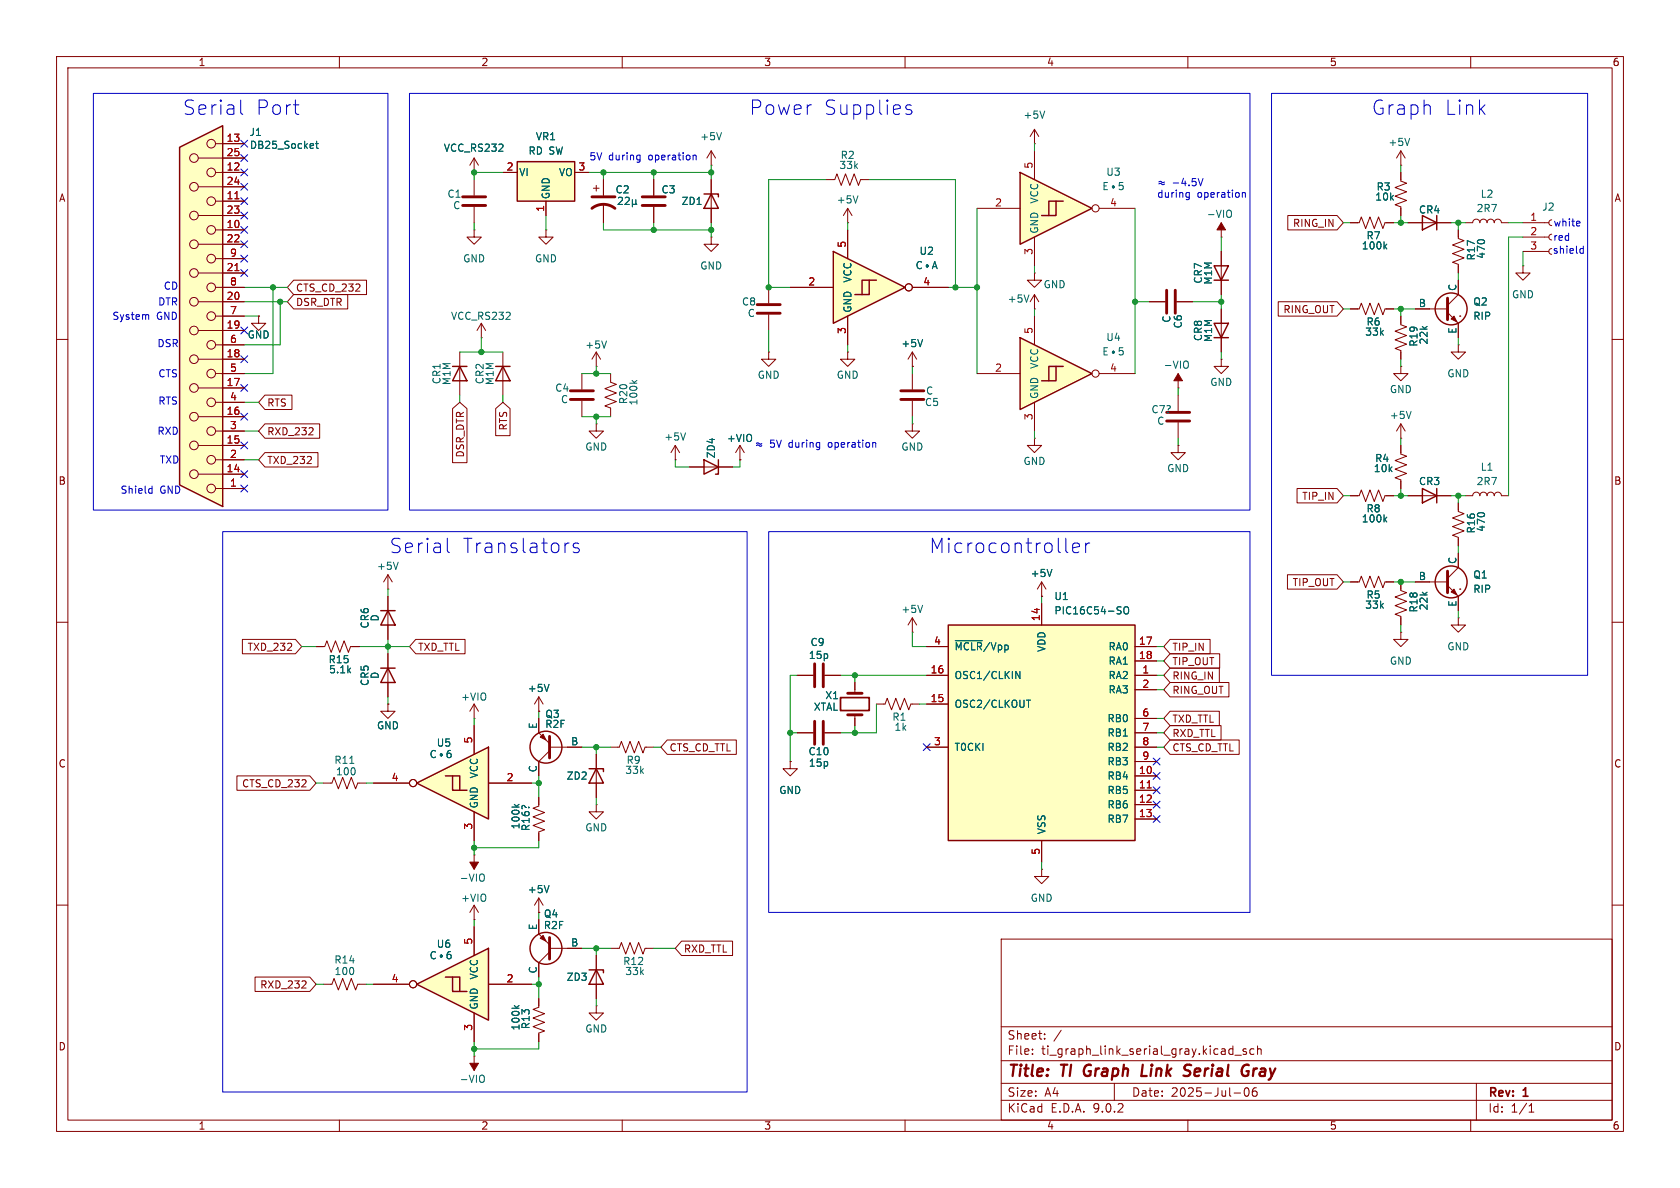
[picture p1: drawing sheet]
<svg xmlns="http://www.w3.org/2000/svg" width="297mm" height="210mm" viewBox="0 0 297 210" stroke-linecap="round" stroke-linejoin="round" font-family="sans-serif">
<g fill="none" stroke="#840000" stroke-width=".18">
<path d="M10 10h277v190h-277zM12 12h273v186h-273zM60 10v2M110 10v2M160 10v2M210 10v2M260 10v2M248.9 39.4h7.6M259.1 39.4h1.2a.64 .64 0 0 1 .7-.7 .64 .64 0 0 1 .6 .7 .64 .64 0 0 1 .7-.7 .64 .64 0 0 1 .6 .7 .64 .64 0 0 1 .6-.7 .64 .64 0 0 1 .7 .7 .64 .64 0 0 1 .6-.7 .64 .64 0 0 1 .6 .7h1.3M269.2 47v1.3h1.3l-1.3 1.2-1.2-1.2h1.2M269.2 47h.1M10 60h2"/>
<path d="M81.3 62.2v7.7M247.6 64.8v1.2h1.3l-1.3 1.3-1.2-1.3h1.2M247.6 64.8h.1M247.6 77.5h.1M247.6 74.9l-.7 1.3M247.6 74.9l.8 1.3M247.6 74.9v2.6M285 60h2M10 110h2M55.9 114.3h1.5l.4-1 .7 2 .8-2 .8 2 .7-2 .8 2 .4-1h1.5M68.6 104.1h.1M68.6 101.6l-.8 1.3"/>
<path d="M68.6 101.6l.7 1.3M68.6 101.6v2.5M285 110h2M57.1 138.4h1.6l.4-1 .7 2 .8-2 .7 2 .8-2 .8 2 .3-1h1.6M83.8 127h.1M83.8 124.5l.8 1.2M83.8 124.5l-.7 1.2M83.8 124.5v2.5M95.2 127v2.5l2 1.9M95.2 125.7h.1M95.2 123.2v2.5M95.2 123.2l-.7 1.3"/>
<path d="M95.2 123.2l.8 1.3M97.2 132.1h5.7M97.2 132.7l-2 1.9v2.6M107.9 132.1h1.6l.4-1 .7 2 .8-2 .7 2 .8-2 .8 2 .3-1h1.6M10 160h2M177 166h108v32h-108zM285 160h2M60 198v2M110 198v2M160 198v2M177 194.5h108M177 191.5h108"/>
<path d="M177 187.5h108M177 181.5h108M182.5 186.3v.1M182.5 185.5v.1M184.7 183.6v.1M184.7 182.8v.1M187.6 182.1l-1.3 2M197 191.5v3M210 198v2M217.5 185.4l.5 .1M218 184.9v1.5M218 186.3l-.5 .1"/>
<path d="M218.2 193.2h1.1M218.3 186.5h1.2M220.1 192.4l.2-.1a.81 .81 0 0 1 .6 .6 .81 .81 0 0 1-.3 .8l-.1 .1a.81 .81 0 0 1-.4-1.4zM220.3 185.5l-.3-.1-.3 .2 .1 .2 .5 .2v.3h-.6M221.7 185.5l-.5-.1-.2 .3v.4l.1 .2h.6M222.1 192.3a.59 .59 0 0 0-.7 .6v.6l.1 .2 .5 .1 .2-.1v-.5l-.1-.3h-.4l-.3 .3M222.3 185.5l.2-.1 .4 .1 .1 .9M222.3 184.9v1.5M260 198v2M261 191.5v6.5M270.3 196.6h.9M270.3 195.5l.4-.4v1.5"/>
</g>
<path d="M191.9 188.5a1.27 1.27 0 0 0 0 1.6M202 188.2l-.2 2h.9M210.3 188.2l.3 .1M220.3 188.2l.5 .1M220.4 189.4h.3l-.1 .7M221.7 188.9l-.2 1.3M222.2 188.9l-.4 .1-.2 .3" fill="none" stroke="#840000" stroke-width=".4"/>
<g fill="none" stroke="#840000" stroke-width=".25">
<path d="M251.5 38.1l2.5 1.3-2.5 1.2zM254 38.1v2.5M80 64.8h2.5M81.3 64.8l1.2 2.5h-2.5z"/>
<circle cx="96.5" cy="132.1" r="2.82"/>
</g>
<path d="M249.5 72.7l-.5 1.3M70.4 99.4l-.4 1.3M61.8 134.9h.8M97.1 121l-.5 1.2" fill="none" stroke="#006464" stroke-width=".18"/>
<path d="M97.2 130.2v3.8" fill="none" stroke="#840000" stroke-width=".51"/>
<path d="M95.5 130.3l.5-.5 .5 1z" fill="#840000" stroke="#840000" stroke-width=".18"/>
<path d="M73.7 138.4l12.7-6.3v12.7z" fill="#ffffc2"/>
<path d="M124.5 34.3h2.5v.5M125.7 34.3l1.3 2.5h-2.5zM124.5 81.3l2.5 1.3-2.5 1.2zM127 81.3v2.5h-.5M67.3 108h2.5M68.6 108l1.2 2.5h-2.5zM73.7 138.4l12.7-6.3v12.7zM78.7 137.2h2.6v2.5M80 137.2v2.5h2.5" fill="none" stroke="#840000" stroke-width=".25"/>
<g fill="none" stroke="#840000" stroke-width=".18">
<path d="M115.6 31.8v2.7M115.6 36.6v2.8M125.7 29.2h.1M125.7 26.7l-.7 1.2M125.7 26.7l.8 1.2M125.7 26.7v2.5M125.7 31.8v7.6M182.9 25.4h.1M182.9 22.9l-.8 1.2M182.9 22.9l.7 1.2M182.9 22.9v2.5M238.8 39.4h1.5l.4-1 .7 2 .8-2 .8 2 .7-2 .8 2 .4-1h1.5"/>
<path d="M247.6 30.5v1.5l1.1 .4-2.1 .7 2.1 .8-2.1 .8 2.1 .7-2.1 .8 1 .4v1.5M125.7 41.9v1.3h1.3l-1.3 1.3-1.2-1.3h1.2M125.7 41.9h.1M105.4 64.8h.1M105.4 74.9v1.3h1.3l-1.3 1.3-1.3-1.3h1.3M105.4 74.9h.1M105.4 62.2l-.8 1.3M105.4 62.2l.8 1.3M105.4 62.2v2.6M107.9 66v1.6l1.1 .3-2.1 .8 2.1 .8-2.1 .7 2.1 .8-2.1 .8 1 .3v1.6M119.4 78.7l-.8 1.3M119.4 78.7l.7 1.3"/>
<path d="M119.4 78.7v2.6M119.4 81.3h.1M121.9 82.6h7.6M68.6 105.4v7.6M66 138.4h6.4M83.8 128.3v5.1M86.4 138.4h7.6M83.8 143.5v5.1M107.9 167.6h1.6l.4-1 .7 2.1 .8-2.1 .7 2.1 .8-2.1 .8 2.1 .3-1.1h1.6M83.8 186.7h.1M83.8 186.7v2.5"/>
<circle cx="73" cy="138.4" r=".63"/>
</g>
<g fill="none" stroke="#006464" stroke-width=".18">
<path d="M184.7 19.6l-.4 1.3M127.5 23.4l-.4 1.3M244.8 43.5l.4 .5M245.2 43.2l-.5 .5M107.2 60.3l-.4 1.2M111.7 67.3l.5 .4M112.6 67.3l-.5 .3M121.2 76.5l-.4 1.3M76.7 132.7a.61 .61 0 0 0-.5 .7 .61 .61 0 0 0 .7 .5l.1-.1M77.9 133.3v.3M77.9 133.5l.1 .1M77.9 133.6h.1"/>
<path d="M78 133.3v.3M78 133.3l-.1 .1M78 133.3l.1 .1M78 133.3h-.1M78 133.3h.1M78.1 133.3v.3M78.1 133.5l-.1 .1M78.1 133.6h-.1M79.2 132.8a.99 .99 0 0 0 0 1.1h.4l.2-.5-.3-.3h-.2l-.3 .3M85.3 190.1h.1a.81 .81 0 0 1-.1 1.2"/>
</g>
<path d="M83.1 188h1.5l-.8 1.2z" fill="#840000" stroke="#840000" stroke-width=".18"/>
<path d="M113.5 34.8h4.1M113.5 36.3h4.1" fill="none" stroke="#840000" stroke-width=".51"/>
<path d="M180.3 30.5l12.7 6.3-12.7 6.4z" fill="#ffffc2"/>
<path d="M180.3 30.5l12.7 6.3-12.7 6.4zM186.7 35.6v2.5h-2.6M188 35.6h-2.6v2.5" fill="none" stroke="#840000" stroke-width=".25"/>
<g fill="none" stroke="#840000" stroke-width=".18">
<path d="M104.9 33.3h1M105.4 32.8v1M106.7 31.8v2.7M106.7 36.1v3.3M172.7 36.8h7.6M182.9 26.7v5.1M194.3 36.8h6.4M182.9 41.9v5.1"/>
<circle cx="193.7" cy="36.8" r=".63"/>
</g>
<g fill="none" stroke="#006464" stroke-width=".18">
<path d="M110 35v.4l-.7 .7h.7M111.2 35v.4l-.7 .7h.8M111.8 36l.2 .1h.2l.2-.1M111.8 35.3v1.3M112.4 36l.2 .1M112.4 35.3v.7M195.2 32.9h.4M195.8 32.3h-.6v1.2h.6M196.7 32.9v.3M196.7 33.1l.1 .1M196.7 33.2h.1M196.8 32.9v.3"/>
<path d="M196.8 32.9l-.1 .1M196.8 32.9l.1 .1M196.8 32.9h-.1M196.8 32.9h.1M196.9 32.9v.3M196.9 33.1l-.1 .1M196.9 33.2h-.1M198.5 32.3h-.6l-.1 .6 .2-.2 .5 .1 .1 .2-.1 .4-.2 .1-.5-.1"/>
</g>
<path d="M104.6 36.8a3.3 3.3 0 0 1 4.1 0M104.6 34.8h4.1" fill="none" stroke="#840000" stroke-width=".51"/>
<path d="M147.3 44.5l12.7 6.3-12.7 6.4z" fill="#ffffc2"/>
<g fill="none" stroke="#840000" stroke-width=".25">
<path d="M147.3 44.5l12.7 6.3-12.7 6.4zM153.7 49.5v2.6h-2.6M154.9 49.5h-2.5v2.6M104.1 171.5h2.6v.5M105.4 171.5l1.3 2.5h-2.6z"/>
<circle cx="96.5" cy="167.6" r="2.82"/>
</g>
<g fill="none" stroke="#840000" stroke-width=".18">
<path d="M146 31.8h1.6l.4-1.1 .7 2.1 .8-2.1 .7 2.1 .8-2.1 .8 2.1 .3-1h1.6M149.9 39.4h.1M149.9 36.8v2.6M149.9 36.8l-.8 1.3M149.9 36.8l.7 1.3M139.7 50.8h7.6M149.9 40.6v5.1M149.9 55.9v5.1M161.3 50.8h6.3M130.8 78.7l.8 1.3M130.8 78.7l-.8 1.3M130.8 78.7v2.6"/>
<path d="M135.9 62.2v1.3h1.3l-1.3 1.3-1.3-1.3h1.3M135.9 62.2h.1M149.9 62.2v1.3h1.2l-1.2 1.3-1.3-1.3h1.3M149.9 62.2h.1M130.8 81.3h.1M83.8 151.1h.1M83.8 151.1v2.6M57.1 174h1.6l.4-1 .7 2 .8-2 .7 2 .8-2 .8 2 .3-1h1.6M83.8 162.6h.1M83.8 160l.8 1.3M83.8 160l-.7 1.3M83.8 160v2.6"/>
<path d="M95.2 162.6v2.5l2 1.9M97.2 167.6h5.7M97.2 168.3l-2 1.9v2.5M105.4 177.8v1.3h1.3l-1.3 1.2-1.3-1.2h1.3M105.4 177.8h.1M105.4 168.9v7.6"/>
<circle cx="160.7" cy="50.8" r=".63"/>
</g>
<g fill="none" stroke="#006464" stroke-width=".18">
<path d="M151.7 34.6l-.4 1.3M162.9 46.4a.6 .6 0 0 0-.8 .4 .6 .6 0 0 0 .6 .7l.2-.1M163.8 46.9v.2M163.8 47.1l.1 .1M163.9 46.9v.2M163.9 46.8v.4M163.9 46.8l-.1 .2M163.9 46.8l.1 .2M163.9 46.8l-.1 .1M163.9 46.8l.1 .1M164 46.9v.2M164 47.1l-.1 .1"/>
<path d="M164.8 47.5l.5-1.3 .4 1.3M164.9 47.1h.7M85.3 154.5l.1 .1a.81 .81 0 0 1-.1 1.2"/>
</g>
<path d="M97.2 165.7v3.8" fill="none" stroke="#840000" stroke-width=".51"/>
<g fill="#840000" stroke="#840000" stroke-width=".18">
<path d="M95.5 165.9l.5-.5 .5 1z"/>
<path d="M83.1 152.4h1.5l-.8 1.3z"/>
</g>
<path d="M73.7 174l12.7-6.4v12.7z" fill="#ffffc2"/>
<path d="M104.1 135.9h2.6v.5M105.4 135.9l1.3 2.5h-2.6zM73.7 174l12.7-6.4v12.7zM78.7 172.7h2.6v2.6M80 172.7v2.6h2.5" fill="none" stroke="#840000" stroke-width=".25"/>
<g fill="none" stroke="#840000" stroke-width=".18">
<path d="M135.9 50.8v2.8M135.9 55.6v2.8M161.3 74.9v1.3h1.3l-1.3 1.3-1.3-1.3h1.3M161.3 74.9h.1M161.3 64.8h.1M161.3 62.2v2.6M161.3 66v2.8M161.3 70.9v2.8M161.3 62.2l-.8 1.3M161.3 62.2l.8 1.3M105.4 133.4v7.6M95.2 141v1.5l-1 .4 2.1 .7-2.1 .8 2.1 .8-2.1 .7 2.1 .8-1.1 .4v1.5"/>
<path d="M95.2 158.8v2.5M95.2 158.8l-.7 1.2M95.2 158.8l.8 1.2M105.4 142.2v1.3h1.3l-1.3 1.3-1.3-1.3h1.3M105.4 142.2h.1M66 174h6.4M83.8 163.8v5.1M83.8 179.1v5.1M86.4 174h7.6M95.2 176.5v1.6l-1 .3 2.1 .8-2.1 .8 2.1 .7-2.1 .8 2.1 .7-1.1 .4v1.6M95.2 161.3h.1"/>
<circle cx="73" cy="174" r=".63"/>
</g>
<g fill="none" stroke="#006464" stroke-width=".18">
<path d="M163.1 60l-.4 1.3M90.9 142.2l.5 .5M91.8 142.2l-.5 .3M97.1 156.5l-.5 1.3M76.7 168.2a.61 .61 0 0 0-.5 .7 .61 .61 0 0 0 .7 .5h.1M77.9 168.9v.2M77.9 169.1l.1 .1M78 168.8v.4M78 168.8l-.1 .1M78 168.8l.1 .1M78.1 168.9v.2M78.1 169.1l-.1 .1"/>
<path d="M79.2 168.3a.99 .99 0 0 0 0 1.1h.4l.2-.5-.3-.2h-.2l-.3 .2M90.9 177.7l.5 .5M91.8 177.7l-.5 .4"/>
</g>
<path d="M133.9 53.8h4M133.9 55.4h4M159.3 70.6h4M159.3 69.1h4" fill="none" stroke="#840000" stroke-width=".51"/>
<path d="M31.7 26l7.7-3.8v67.3l-7.7-3.8z" fill="#ffffc2"/>
<path d="M31.7 26l7.7-3.8v67.3l-7.7-3.8zM214.6 47h2.6l-1.3 2.5zM214.6 49.5h2.6" fill="none" stroke="#840000" stroke-width=".25"/>
<g fill="none" stroke="#840000" stroke-width=".18">
<path d="M35.1 38.1h8.1M35.1 33h8.1M35.1 27.9h8.1M38.1 35.6h5.1M38.1 30.5h5.1M38.1 25.4h5.1M83.8 30.5h.1M83.8 27.9l-.7 1.3M83.8 27.9l.8 1.3M83.8 27.9v2.6M83.8 31.8v2.7M83.8 36.6v2.8"/>
<path d="M215.9 39.4v2.5M35.1 58.4h8.1M35.1 53.3h8.1M35.1 48.3h8.1M35.1 43.2h8.1M38.1 55.9h5.1M38.1 50.8h5.1M38.1 45.7h5.1M38.1 40.6h5.1M45.7 55.9v1.3h1.3l-1.3 1.2-1.3-1.2h1.3M45.7 55.9h.1M83.8 40.6v1.3h1.3l-1.3 1.3-1.3-1.3h1.3"/>
<path d="M83.8 40.6h.1M96.5 40.6v1.3h1.3l-1.3 1.3-1.3-1.3h1.3M96.5 40.6h.1M215.9 41.9h.1M215.9 44.5v7.6M257.8 40.6v1.6l1 .3-2 .8 2 .8-2 .7 2 .8-2 .8 1 .3v1.6M35.1 78.7h8.1M35.1 73.7h8.1M35.1 68.6h8.1M35.1 63.5h8.1M38.1 76.2h5.1M38.1 71.1h5.1"/>
<path d="M38.1 66h5.1M38.1 61h5.1M102.9 66v2.8M102.9 70.9v2.8M182.9 77.5v1.2h1.2l-1.2 1.3-1.3-1.3h1.3M182.9 77.5h.1M208.3 78.7v1.3h1.2l-1.2 1.3-1.3-1.3h1.3M208.3 78.7h.1M35.1 83.8h8.1M38.1 86.4h5.1M38.1 81.3h5.1"/>
<circle cx="34.3" cy="38.1" r=".76"/>
<circle cx="34.3" cy="27.9" r=".76"/>
<circle cx="34.3" cy="33" r=".76"/>
<circle cx="37.3" cy="35.6" r=".76"/>
<circle cx="37.3" cy="30.5" r=".76"/>
<circle cx="37.3" cy="25.4" r=".76"/>
<circle cx="34.3" cy="48.3" r=".76"/>
<circle cx="34.3" cy="53.3" r=".76"/>
<circle cx="34.3" cy="43.2" r=".76"/>
<circle cx="34.3" cy="58.4" r=".76"/>
<circle cx="37.3" cy="50.8" r=".76"/>
<circle cx="37.3" cy="55.9" r=".76"/>
<circle cx="37.3" cy="40.6" r=".76"/>
<circle cx="37.3" cy="45.7" r=".76"/>
<circle cx="34.3" cy="73.7" r=".76"/>
<circle cx="34.3" cy="68.6" r=".76"/>
<circle cx="34.3" cy="63.5" r=".76"/>
<circle cx="34.3" cy="78.7" r=".76"/>
<circle cx="37.3" cy="71.1" r=".76"/>
<circle cx="37.3" cy="61" r=".76"/>
<circle cx="37.3" cy="66" r=".76"/>
<circle cx="37.3" cy="76.2" r=".76"/>
<circle cx="34.3" cy="83.8" r=".76"/>
<circle cx="37.3" cy="81.3" r=".76"/>
<circle cx="37.3" cy="86.4" r=".76"/>
</g>
<path d="M41.5 35.1h.7M41.5 47.8h.7" fill="none" stroke="#a90000" stroke-width=".18"/>
<path d="M55.8 25.4h.5M56 25v1.1l.3 .1M217.4 37.2h.1a.81 .81 0 0 1-.1 1.2" fill="none" stroke="#006464" stroke-width=".18"/>
<path d="M215.9 39.4l.8 1.2h-1.6z" fill="#840000" stroke="#840000" stroke-width=".18"/>
<path d="M81.8 34.8h4.1M81.8 36.3h4.1M100.8 69.1h4.1M100.8 70.6h4.1" fill="none" stroke="#840000" stroke-width=".51"/>
<path d="M91.4 28.6h10.2v7h-10.2z" fill="#ffffc2"/>
<path d="M91.4 28.6h10.2v7h-10.2zM87.6 64.8h2.6M88.9 64.8l1.3 2.5h-2.6zM67.3 118.1h2.5M68.6 118.1l1.2 2.6h-2.5z" fill="none" stroke="#840000" stroke-width=".25"/>
<g fill="none" stroke="#840000" stroke-width=".18">
<path d="M88.9 30.5h2.5M96.5 35.6v2.5M101.6 30.5h2.5M85.1 59.7h.1M85.1 57.2l-.8 1.2M85.1 57.2l.8 1.2M85.1 57.2v2.5M182.9 54.6h.1M182.9 48.3v1.2h1.2l-1.2 1.3-1.3-1.3h1.3M182.9 48.3h.1M182.9 52.1l-.8 1.2M182.9 52.1l.7 1.2"/>
<path d="M182.9 52.1v2.5M203.2 53.3h2.8M208 53.3h2.8M88.9 62.2v7.7M68.6 115.6v7.6M68.6 124.5v1.2h1.2l-1.2 1.3-1.3-1.3h1.3M68.6 124.5h.1M151.1 120.7v1.9M151.1 126.4v1.9M154.9 124.5h1.6l.3-1.1 .8 2.1 .8-2.1 .7 2.1 .8-2.1 .8 2.1 .3-1h1.6"/>
</g>
<path d="M206.2 51.3v4.1M207.8 51.3v4.1M149.9 126.4h2.5M149.9 122.6h2.5" fill="none" stroke="#840000" stroke-width=".51"/>
<path d="M148.6 123.3h5.1v2.3h-5.1z" fill="none" stroke="#840000" stroke-width=".3"/>
<path d="M181.9 52.1l-.4 1.3" fill="none" stroke="#006464" stroke-width=".18"/>
<path d="M180.3 59.7l12.7 6.3-12.7 6.4z" fill="#ffffc2"/>
<path d="M180.3 59.7l12.7 6.3-12.7 6.4zM214.6 57.2h2.6l-1.3 2.5zM214.6 59.7h2.6M186.7 64.8v2.5h-2.6M188 64.8h-2.6v2.5" fill="none" stroke="#840000" stroke-width=".25"/>
<g fill="none" stroke="#840000" stroke-width=".18">
<path d="M182.9 55.9v5.1M215.9 54.6v7.6M172.7 66h7.6M182.9 71.1v5.1M194.3 66h6.4M208.3 68.6h.1M208.3 66v2.6M208.3 69.9v2.7M208.3 74.7v2.8M215.9 63.5v1.3h-1.3l1.3 1.2 1.3-1.2h-1.3M215.9 63.5h.1M141 119.4h2.8"/>
<path d="M145.8 119.4h2.8M161.3 111.8h.1M161.3 109.2l-.8 1.3M161.3 109.2l.8 1.3M161.3 109.2v2.6M184.1 105.4h.1M184.1 102.9l-.7 1.2M184.1 102.9l.8 1.2M184.1 102.9v2.5M139.7 134.6v1.3h1.3l-1.3 1.3-1.3-1.3h1.3M139.7 134.6h.1M141 129.5h2.8"/>
<path d="M145.8 129.5h2.8M184.1 153.7v1.2h1.3l-1.3 1.3-1.2-1.3h1.2M184.1 153.7h.1"/>
<circle cx="193.7" cy="66" r=".63"/>
</g>
<g fill="none" stroke="#006464" stroke-width=".18">
<path d="M195.2 62.1h.4M195.8 61.5h-.6v1.2h.6M196.7 62.1v.3M196.7 62.3l.1 .1M196.7 62.4h.1M196.8 62.1v.3M196.8 62.1l-.1 .1M196.8 62.1l.1 .1M196.8 62.1h-.1M196.8 62.1h.1M196.9 62.1v.3M196.9 62.3l-.1 .1"/>
<path d="M196.9 62.4h-.1M198.5 61.5h-.6l-.1 .6 .2-.1h.5l.1 .2-.1 .4-.2 .1-.5-.1M209.8 63.8l.1 .1a.81 .81 0 0 1-.1 1.2M163.1 107l-.4 1.3M186 100.7l-.5 1.2"/>
</g>
<path d="M206.2 72.9h4.1M206.2 74.4h4.1M144 117.3v4.1M145.5 117.3v4.1M144 127.5v4.1M145.5 127.5v4.1" fill="none" stroke="#840000" stroke-width=".51"/>
<path d="M208.3 66l.7 1.3h-1.5z" fill="#840000" stroke="#840000" stroke-width=".18"/>
<path d="M167.6 110.5h33.1v38.1h-33.1z" fill="#ffffc2"/>
<g fill="none" stroke="#840000" stroke-width=".25">
<path d="M251.5 86.4l2.5 1.2-2.5 1.3zM254 86.4v2.5M167.6 110.5h33.1v38.1h-33.1z"/>
<circle cx="256.5" cy="54.6" r="2.82"/>
<circle cx="256.5" cy="102.9" r="2.82"/>
</g>
<g fill="none" stroke="#840000" stroke-width=".18">
<path d="M39.4 30.5h3.8M39.4 38.1h3.8M39.4 35.6h3.8M39.4 33h3.8M39.4 27.9h3.8M39.4 25.4h3.8M83.8 30.5h.1M88.9 30.5h2.5M96.5 35.6v2.5M101.6 30.5h2.5M106.7 31.8v2.7M106.7 36.1v3.3"/>
<path d="M115.6 31.8v2.7M115.6 36.6v2.8M125.7 31.8v2.5M125.7 36.8v2.6M227.7 38.1h8.7l1.1 1.3-1.1 1.2h-8.7zM238.8 39.4h1.2M245.1 39.4h1.3M247.6 29.2h.1M247.6 26.7v2.5M247.6 30.5v1.3M247.6 36.8v1.3M247.6 26.7l-.7 1.2"/>
<path d="M247.6 26.7l.8 1.2M248.9 39.4h2.6M254 39.4h2.5M269.2 39.4h4.6M274.3 38.9l-.3 .1-.2 .4 .2 .3 .3 .2M39.4 50.8h3.8M39.4 53.3h3.8M39.4 58.4h3.8M39.4 55.9h3.8M39.4 48.3h3.8M39.4 45.7h3.8M39.4 43.2h3.8"/>
<path d="M39.4 40.6h3.8M45.7 55.9h.1M51.9 52.1h9.6v2.5h-9.6l-1.1-1.3zM51.9 49.5h12.9v2.6h-12.9l-1.1-1.3zM139.7 50.8h7.6M149.9 40.6v5.1M149.9 55.9v5.1M161.3 50.8h6.3M203.2 53.3h2.8M208 53.3h2.8M215.9 44.5v2.5M215.9 49.5v2.6"/>
<path d="M215.9 54.6v2.6M215.9 59.7v2.5M226 53.3h10.4l1.1 1.3-1.1 1.3h-10.4zM238.8 54.6h1.5l.4-1 .7 2 .8-2 .8 2 .7-2 .8 2 .4-1h1.5M247.6 55.9v1.5l1.1 .4-2.1 .7 2.1 .8-2.1 .8 2.1 .7-2.1 .8 1 .4v1.5M250.2 54.6h5.7M255.9 55.2l1.9 2v2.5M257.8 49.5v2.6l-1.9 1.9M257.8 40.6v1.3M257.8 47v1.3M258.1 55.9h.1M269.2 41.9h4.6"/>
<path d="M269.2 44.5h4.6M274.3 41.4l-.3 .2-.2 .3 .2 .4 .3 .1M274.3 43.9l-.3 .2-.2 .4 .2 .3 .3 .2M39.4 78.7h3.8M39.4 76.2h3.8M39.4 73.7h3.8M39.4 71.1h3.8M39.4 68.6h3.8M39.4 66h3.8M39.4 63.5h3.8M39.4 61h3.8M46.8 69.8h4.8v2.6h-4.8l-1.1-1.3z"/>
<path d="M46.8 74.9h9.7v2.6h-9.7l-1.1-1.3zM54.6 76.9h.8M55.3 75.7v.4M80 72.2l1.3-1.1 1.3 1.1v9.6h-2.6zM87.6 72.2l1.3-1.1 1.3 1.1v4.8h-2.6zM161.3 64.8h.1M247.6 78.7v1.6l1.1 .3-2.1 .8 2.1 .8-2.1 .7 2.1 .8-2.1 .8 1 .3v1.6M257.8 61v1.2h1.3l-1.3 1.3-1.3-1.3h1.3M257.8 61h.1M39.4 86.4h3.8M39.4 83.8h3.8M39.4 81.3h3.8"/>
<path d="M46.8 80h9.4v2.6h-9.4l-1.1-1.3zM121.9 82.6h2.6M127 82.6h2.5M130.8 81.3h.1M229.3 86.4h7.1l1.1 1.2-1.1 1.3h-7.1zM238.8 87.6h1.5l.4-1 .7 2 .8-2 .8 2 .7-2 .8 2 .4-1h1.5M248.9 87.6h7.6M257.8 88.9v1.5l1 .4-2 .8 2 .7-2 .8 2 .8-2 .7 1 .4v1.5M257.8 97.8v2.5l-1.9 1.9M259.1 87.6h1.2a.64 .64 0 0 1 .7-.6 .64 .64 0 0 1 .6 .6 .64 .64 0 0 1 .7-.6 .64 .64 0 0 1 .6 .6 .64 .64 0 0 1 .6-.6 .64 .64 0 0 1 .7 .6 .64 .64 0 0 1 .6-.6 .64 .64 0 0 1 .6 .6h1.3M42.9 113h9.3l1.1 1.3-1.1 1.3h-9.3zM55.9 114.3h1.2"/>
<path d="M62.2 114.3h1.3M68.6 105.4v2.6M68.6 110.5v2.5M68.6 115.6v2.5M73.5 113h8.7v2.6h-8.7l-1.1-1.3zM141 119.4h2.8M145.8 119.4h2.8M163.8 114.3h3.8M163.8 119.4h3.8M184.1 105.4h.1M184.1 106.7v3.8M200.7 114.3h3.8"/>
<path d="M200.7 119.4h3.8M200.7 116.8h3.8M206.9 115.6h8.7v2.5h-8.7l-1.2-1.3zM206.9 113h7v2.6h-7l-1.2-1.3zM206.9 118.1h8.7v2.6h-8.7l-1.2-1.3zM227.6 101.6h8.8l1.1 1.3-1.1 1.2h-8.8zM238.8 102.9h1.5l.4-1 .7 2 .8-2 .8 2 .7-2 .8 2 .4-1h1.5M247.6 111.8v1.2h1.3l-1.3 1.3-1.2-1.3h1.2M247.6 111.8h.1M247.6 102.9v1.5l1.1 .4-2.1 .7 2.1 .8-2.1 .8 2.1 .7-2.1 .8 1 .4v1.5M250.2 102.9h5.7M255.9 103.5l1.9 1.9v2.6"/>
<path d="M257.8 109.2v1.3h1.3l-1.3 1.3-1.3-1.3h1.3M257.8 109.2h.1M258.1 104.1h.1M41.9 137.2h12.9l1.1 1.2-1.1 1.3h-12.9zM66 138.4h6.4M68.6 124.5h.1M68.6 120.7v2.5M83.8 128.3v5.1M86.4 138.4h7.6M95.2 125.7h.1M95.2 127v2.5M95.2 134.6v2.6"/>
<path d="M100.3 132.1h2.6M105.4 133.4v2.5M105.4 138.4v2.6M118 130.8h12.2v2.6h-12.2l-1.2-1.3zM139.7 134.6h.1M141 129.5h2.8M145.8 129.5h2.8M151.1 120.7v1.2M151.1 127v1.3M163.8 124.5h3.8M163.8 132.1h3.8M200.7 132.1h3.8"/>
<path d="M200.7 121.9h3.8M200.7 127h3.8M200.7 129.5h3.8M200.7 134.6h3.8M200.7 137.2h3.8M200.7 139.7h3.8M206.9 130.8h12.2v2.6h-12.2l-1.2-1.3zM206.9 120.6h10.4v2.6h-10.4l-1.2-1.3zM206.9 125.7h8.7v2.6h-8.7l-1.2-1.3zM206.9 128.3h9v2.5h-9l-1.2-1.3zM83.8 143.5v5.1M95.2 141v1.2"/>
<path d="M95.2 147.3v1.3M184.1 148.6v3.8M200.7 142.2h3.8M200.7 144.8h3.8M45.1 172.7h9.7l1.1 1.3-1.1 1.3h-9.7zM53.3 174.7h.8M54 173.5v.4M66 174h6.4M83.8 163.8v5.1M83.8 179.1v5.1M86.4 174h7.6M95.2 161.3h.1"/>
<path d="M95.2 162.6v2.5M95.2 170.2v2.5M95.2 176.5v1.3M100.3 167.6h2.6M105.4 168.9v2.6M105.4 174v2.5M120.5 166.4h9v2.5h-9l-1.1-1.3zM95.2 182.9v1.3"/>
<circle cx="160.7" cy="50.8" r=".63"/>
<circle cx="73" cy="138.4" r=".63"/>
<circle cx="73" cy="174" r=".63"/>
</g>
<g fill="none" stroke="#006464" stroke-width=".18">
<path d="M55.8 25.4h.5M56 25v1.1l.3 .1M110 35v.4l-.7 .7h.7M111.2 35v.4l-.7 .7h.8M111.8 36l.2 .1h.2l.2-.1M111.8 35.3v1.3M112.4 36l.2 .1M112.4 35.3v.7M249.2 24.5l-.4 1.2M162.9 46.4a.6 .6 0 0 0-.8 .4 .6 .6 0 0 0 .6 .7l.2-.1M163.8 46.9v.2M163.8 47.1l.1 .1"/>
<path d="M163.9 46.9v.2M163.9 46.8v.4M163.9 46.8l-.1 .2M163.9 46.8l.1 .2M163.9 46.8l-.1 .1M163.9 46.8l.1 .1M164 46.9v.2M164 47.1l-.1 .1M164.8 47.5l.5-1.3 .4 1.3M164.9 47.1h.7M244.8 43.5l.4 .5M245.2 43.2l-.5 .5"/>
<path d="M163.1 60l-.4 1.3M244.8 91.8l.4 .5M245.2 91.4l-.5 .5M168.9 113.3h4.7M179.6 118.7l.7 1.3v-1.3M186 100.7l-.5 1.2M198 107.3h.2M198.1 108v.4M198.9 107.3h.1a.43 .43 0 0 1 .5 .4v.4a.42 .42 0 0 1-.4 .4 .42 .42 0 0 1-.4-.4v-.4zM76.7 132.7a.61 .61 0 0 0-.5 .7 .61 .61 0 0 0 .7 .5l.1-.1M77.9 133.3v.3M77.9 133.5l.1 .1"/>
<path d="M77.9 133.6h.1M78 133.3v.3M78 133.3l-.1 .1M78 133.3l.1 .1M78 133.3h-.1M78 133.3h.1M78.1 133.3v.3M78.1 133.5l-.1 .1M78.1 133.6h-.1M79.2 132.8a.99 .99 0 0 0 0 1.1h.4l.2-.5-.3-.3h-.2l-.3 .3M97.1 121l-.5 1.2M181.5 123.8h.7"/>
<path d="M181.8 123.8v1.2M90.9 142.2l.5 .5M91.8 142.2l-.5 .3M97.1 156.5l-.5 1.3M76.7 168.2a.61 .61 0 0 0-.5 .7 .61 .61 0 0 0 .7 .5h.1M77.9 168.9v.2M77.9 169.1l.1 .1M78 168.8v.4M78 168.8l-.1 .1M78 168.8l.1 .1M78.1 168.9v.2M78.1 169.1l-.1 .1"/>
<path d="M79.2 168.3a.99 .99 0 0 0 0 1.1h.4l.2-.5-.3-.2h-.2l-.3 .2M90.9 177.7l.5 .5M91.8 177.7l-.5 .4"/>
</g>
<path d="M41.5 35.1h.7M41.5 47.8h.7M202.8 139.3h.7" fill="none" stroke="#a90000" stroke-width=".18"/>
<path d="M255.9 52.7v3.8M255.9 101v3.8" fill="none" stroke="#840000" stroke-width=".51"/>
<g fill="#840000" stroke="#840000" stroke-width=".18">
<path d="M256.5 56.4l.5-.5 .6 1z"/>
<path d="M256.5 104.6l.5-.5 .6 1.1z"/>
</g>
<g fill="none" stroke="#009600" stroke-width=".18">
<path d="M83.8 39.4v1.2M88.9 30.5h-5.1v1.3M96.5 38.1v2.5M104.1 30.5h21.6M106.7 39.4v1.2h19M106.7 30.5v1.3M115.6 30.5v1.3M115.6 39.4v1.2M125.7 29.2v2.6M125.7 39.4v2.5M146 31.8h-10.1v19h3.8M149.9 39.4v1.2"/>
<path d="M153.7 31.8h15.2v19M172.7 36.8v29.2M182.9 25.4v1.3M200.7 36.8v29.2M237.5 39.4h1.3M246.4 39.4h2.5M247.6 29.2v1.3M247.6 38.1v1.3M256.5 39.4h2.6M257.8 39.4v1.2M266.7 39.4h2.5M43.2 53.3h7.6"/>
<path d="M43.2 50.8h7.6M43.2 55.9h2.5M48.3 50.8v15.2h-5.1M49.5 53.3v7.7h-6.3M85.1 59.7v2.5M135.9 58.4v3.8M167.6 50.8h5.1M182.9 47v1.3M182.9 54.6v1.3M200.7 53.3h2.5M210.8 53.3h5.1M215.9 41.9v2.6"/>
<path d="M215.9 52.1v2.5M237.5 54.6h1.3M246.4 54.6h3.8M247.6 54.6v1.3M257.8 48.3v1.2M257.8 59.7v1.3M269.2 41.9h-2.5v45.7M269.2 44.5v2.5M43.2 76.2h2.5M43.2 71.1h2.5M81.3 62.2h7.6M81.3 69.9v1.2"/>
<path d="M88.9 69.9v1.2M102.9 66h5M102.9 73.7h5M105.4 64.8v1.2M105.4 73.7v1.2M149.9 61v1.2M161.3 64.8v1.2M161.3 73.7v1.2M182.9 76.2v1.3M208.3 68.6v1.3M208.3 77.5v1.2M215.9 62.2v1.3"/>
<path d="M247.6 63.5v1.3M247.6 77.5v1.2M43.2 81.3h2.5M119.4 81.3v1.3h2.5M130.8 81.3v1.3h-1.3M237.5 87.6h1.3M246.4 87.6h2.5M247.6 86.4v1.2M256.5 87.6h2.6M257.8 87.6v1.3M257.8 96.5v1.3M53.3 114.3h2.6"/>
<path d="M63.5 114.3h8.9M68.6 104.1v1.3M68.6 113v2.6M141 119.4h-1.3v15.2M148.6 119.4h15.2M151.1 119.4v1.3M161.3 111.8v2.5h2.5M184.1 105.4v1.3M204.5 114.3h1.2M204.5 119.4h1.2M204.5 116.8h1.2M237.5 102.9h1.3"/>
<path d="M246.4 102.9h3.8M247.6 110.5v1.3M257.8 108v1.2M55.9 138.4h1.2M64.8 138.4h1.2M68.6 123.2v1.3M83.8 127v1.3M94 138.4h1.2M95.2 125.7v1.3M95.2 137.2v3.8M102.9 132.1h5M105.4 132.1v1.3"/>
<path d="M115.6 132.1h1.2M139.7 129.5h1.3M151.1 128.3v1.2M154.9 124.5v5h-6.3M162.6 124.5h1.2M204.5 129.5h1.2M204.5 132.1h1.2M204.5 121.9h1.2M204.5 127h1.2M83.8 148.6v2.5M95.2 148.6v1.3h-11.4M105.4 141v1.2"/>
<path d="M184.1 152.4v1.3M55.9 174h1.2M64.8 174h1.2M83.8 162.6v1.2M94 174h1.2M95.2 161.3v1.3M95.2 172.7v3.8M102.9 167.6h5M105.4 167.6v1.3M105.4 176.5v1.3M115.6 167.6h3.8M83.8 184.2v2.5"/>
<path d="M95.2 184.2v1.2h-11.4"/>
</g>
<g fill="none" stroke="#000084" stroke-width=".18">
<path d="M42.6 37.5l1.2 1.2M42.6 32.4l1.2 1.2M42.6 29.9l1.2 1.2M42.6 24.8l1.2 1.2M42.6 35l1.2 1.2M42.6 27.3l1.2 1.2M43.8 37.5l-1.2 1.2M43.8 32.4l-1.2 1.2M43.8 29.9l-1.2 1.2M43.8 24.8l-1.2 1.2M43.8 35l-1.2 1.2M43.8 27.3l-1.2 1.2"/>
<path d="M42.6 42.6l1.2 1.2M42.6 45.1l1.2 1.2M42.6 40l1.2 1.2M42.6 57.8l1.2 1.2M42.6 47.7l1.2 1.2M43.8 42.6l-1.2 1.2M43.8 45.1l-1.2 1.2M43.8 40l-1.2 1.2M43.8 57.8l-1.2 1.2M43.8 47.7l-1.2 1.2M42.6 68l1.2 1.2M42.6 78.1l1.2 1.2"/>
<path d="M42.6 73.1l1.2 1.2M42.6 62.9l1.2 1.2M43.8 68l-1.2 1.2M43.8 78.1l-1.2 1.2M43.8 73.1l-1.2 1.2M43.8 62.9l-1.2 1.2M42.6 85.8l1.2 1.2M42.6 83.2l1.2 1.2M43.8 85.8l-1.2 1.2M43.8 83.2l-1.2 1.2M163.2 131.5l1.2 1.2M164.4 131.5l-1.2 1.2"/>
<path d="M203.9 136.6l1.2 1.2M203.9 134l1.2 1.2M203.9 139.1l1.2 1.2M205.1 136.6l-1.2 1.2M205.1 134l-1.2 1.2M205.1 139.1l-1.2 1.2M203.9 144.2l1.2 1.2M203.9 141.6l1.2 1.2M205.1 144.2l-1.2 1.2M205.1 141.6l-1.2 1.2"/>
</g>
<g fill="none" stroke="#0000c2" stroke-width=".18">
<path d="M16.5 16.5h52.1v73.7h-52.1zM42.6 17.7v2.2l.3 .3M72.4 16.5h148.6v73.7h-148.6zM160.2 19.3l.9 .2 .1 .4-.3 .3-.8-.1M160.2 18.6l.3-.1 .6 .1M224.8 16.5h55.9v102.9h-55.9zM112.8 27.4l.4 .1M113.2 27.4v1.1l-.3 .2M113.2 28.2l-.4 .1M122.6 27.5h.4l.1 .8M209.9 34l.4 .1M210.3 34v1.1l-.2 .1-.3 .1"/>
<path d="M210.3 34.8l-.4 .1M211.8 31.6l.5 1.2 .4-1.2M219.6 34.2l.2-.2 .3 .1 .1 .8M219.6 34v.9M279.1 39.1l.2 .3-.6 .1M279.3 39.9l-.2 .1M26.1 55.6l.2 .2v.7M279.5 43.9l.4 .1M279.9 43.5v1.3M279.9 44.7l-.4 .1M154.5 78.2l.3 .2v.7M26.5 86.4h.4"/>
<path d="M26.9 85.9v1.3M26.9 87.1l-.4 .1M39.4 94h92.7v99h-92.7zM79.1 95.2v2.1l.3 .4M100.4 96h.2M102.3 96.1l-.6-.1-.4 .4 .2 .3 .8 .3 .1 .2-.1 .4-.2 .1-.8-.1M135.9 94h85.1v67.3h-85.1zM188.5 97.6l.3 .1M189.6 96.8l1.2-.2-.1-.5-.7-.1-.4 .4v.9l.2 .3 .2 .1 .7-.1M191.9 96v1.7M192.7 96a.65 .65 0 0 0-.8 .5"/>
</g>
<g fill="#009600" stroke="#009600" stroke-width=".18">
<circle cx="247.6" cy="39.4" r=".46"/>
<circle cx="257.8" cy="39.4" r=".46"/>
<circle cx="247.6" cy="54.6" r=".46"/>
<circle cx="135.9" cy="50.8" r=".46"/>
<circle cx="168.9" cy="50.8" r=".46"/>
<circle cx="200.7" cy="53.3" r=".46"/>
<circle cx="215.9" cy="53.3" r=".46"/>
<circle cx="172.7" cy="50.8" r=".46"/>
<circle cx="247.6" cy="102.9" r=".46"/>
<circle cx="247.6" cy="87.6" r=".46"/>
<circle cx="257.8" cy="87.6" r=".46"/>
<circle cx="151.1" cy="119.4" r=".46"/>
<circle cx="151.1" cy="129.5" r=".46"/>
<circle cx="139.7" cy="129.5" r=".46"/>
<circle cx="85.1" cy="62.2" r=".46"/>
<circle cx="115.6" cy="40.6" r=".46"/>
<circle cx="83.8" cy="30.5" r=".46"/>
<circle cx="48.3" cy="50.8" r=".46"/>
<circle cx="49.5" cy="53.3" r=".46"/>
<circle cx="105.4" cy="132.1" r=".46"/>
<circle cx="105.4" cy="167.6" r=".46"/>
<circle cx="95.2" cy="138.4" r=".46"/>
<circle cx="83.8" cy="149.9" r=".46"/>
<circle cx="83.8" cy="185.4" r=".46"/>
<circle cx="95.2" cy="174" r=".46"/>
<circle cx="106.7" cy="30.5" r=".46"/>
<circle cx="115.6" cy="30.5" r=".46"/>
<circle cx="125.7" cy="40.6" r=".46"/>
<circle cx="125.7" cy="30.5" r=".46"/>
<circle cx="105.4" cy="73.7" r=".46"/>
<circle cx="105.4" cy="66" r=".46"/>
<circle cx="68.6" cy="114.3" r=".46"/>
</g>
<g font-size="3.5" fill="#0000c2">
<text x="32.3" y="20.6">Serial</text>
<text x="45.2" y="20.6">Port</text>
<text x="132.5" y="20.6">Power</text>
<text x="145.6" y="20.6">Supplies</text>
<text x="242.5" y="20.6">Graph</text>
<text x="255.4" y="20.6">Link</text>
<text x="68.8" y="98">Serial</text>
<text x="81.7" y="98">Translators</text>
<text x="164.3" y="98">Microcontroller</text>
</g>
<g font-size="2.8" fill="#840000">
<text x="178" y="190.9">Title:</text>
<text x="187.7" y="190.9">TI</text>
<text x="192.5" y="190.9">Graph</text>
<text x="203.4" y="190.9">Link</text>
<text x="211.8" y="190.9">Serial</text>
<text x="222.8" y="190.9">Gray</text>
</g>
<g font-size="2.1" fill="#840000">
<text x="178" y="184">Sheet:</text>
<text x="178" y="186.7">File:</text>
<text x="184.1" y="186.7">ti_graph_link_serial_gray.kicad_sch</text>
<text x="178" y="196.9">KiCad</text>
<text x="178" y="194.1">Size:</text>
<text x="184.7" y="194.1">A4</text>
<text x="185.7" y="196.9">E.D.A.</text>
<text x="193.3" y="196.9">9.0.2</text>
<text x="200" y="194.1">Date:</text>
<text x="207" y="194.1">2025-Jul-06</text>
<text x="263" y="194.3">Rev:</text>
<text x="263" y="196.9">Id:</text>
<text x="267.1" y="196.9">1/1</text>
<text x="269.4" y="194.3">1</text>
</g>
<g font-size="1.8" fill="#840000">
<text x="35" y="11.9">1</text>
<text x="85" y="11.9">2</text>
<text x="135" y="11.9">3</text>
<text x="185" y="11.9">4</text>
<text x="235" y="11.9">5</text>
<text x="285" y="11.9">6</text>
<text x="10.3" y="35.9">A</text>
<text x="285.3" y="35.9">A</text>
<text x="228.5" y="40.3">RING_IN</text>
<text x="52.2" y="51.8">CTS_CD_232</text>
<text x="52.2" y="54.3">DSR_DTR</text>
<text x="226.8" y="55.6">RING_OUT</text>
<text x="47.1" y="72.1">RTS</text>
<text x="47.1" y="77.2">RXD_232</text>
<text x="89.9" y="76.2" transform="rotate(-90 89.9 76.2)">RTS</text>
<text x="47.1" y="82.2">TXD_232</text>
<text x="82.2" y="81" transform="rotate(-90 82.2 81)">DSR_DTR</text>
<text x="10.3" y="85.9">B</text>
<text x="230.1" y="88.6">TIP_IN</text>
<text x="285.3" y="85.9">B</text>
<text x="228.4" y="103.8">TIP_OUT</text>
<text x="43.7" y="115.3">TXD_232</text>
<text x="73.8" y="115.3">TXD_TTL</text>
<text x="207.2" y="117.8">TIP_OUT</text>
<text x="207.2" y="115.3">TIP_IN</text>
<text x="207.2" y="122.9">RING_OUT</text>
<text x="207.2" y="120.3">RING_IN</text>
<text x="207.2" y="128">TXD_TTL</text>
<text x="207.2" y="130.5">RXD_TTL</text>
<text x="10.3" y="135.9">C</text>
<text x="118.3" y="133">CTS_CD_TTL</text>
<text x="207.2" y="133">CTS_CD_TTL</text>
<text x="285.3" y="135.9">C</text>
<text x="42.7" y="139.4">CTS_CD_232</text>
<text x="120.8" y="168.6">RXD_TTL</text>
<text x="45.9" y="174.9">RXD_232</text>
<text x="10.3" y="185.9">D</text>
<text x="285.3" y="185.9">D</text>
<text x="35" y="199.9">1</text>
<text x="85" y="199.9">2</text>
<text x="135" y="199.9">3</text>
<text x="185" y="199.9">4</text>
<text x="235" y="199.9">5</text>
<text x="285" y="199.9">6</text>
</g>
<g font-size="1.8" fill="#006464">
<text x="180.8" y="21.2">+5V</text>
<text x="44" y="24.2">J1</text>
<text x="44.1" y="26.5">DB25_Socket</text>
<text x="78.4" y="27">VCC_RS232</text>
<text x="93.3" y="27.5">RD SW</text>
<text x="94.6" y="25">VR1</text>
<text x="123.7" y="25">+5V</text>
<text x="148.5" y="28.3">R2</text>
<text x="245.4" y="26">+5V</text>
<text x="79" y="35.2">C1</text>
<text x="91.7" y="31.3">VI</text>
<text x="97.4" y="35.3" transform="rotate(-90 97.4 35.3)">GND</text>
<text x="98.7" y="31.3">VO</text>
<text x="108.7" y="34.4">C2</text>
<text x="116.8" y="34.4">C3</text>
<text x="148.3" y="30.1">33k</text>
<text x="195.5" y="31.3">U3</text>
<text x="243" y="35.7">10k</text>
<text x="243.3" y="33.9">R3</text>
<text x="261.7" y="35.2">L2</text>
<text x="80" y="37.2">C</text>
<text x="120.4" y="36.4">ZD1</text>
<text x="147.8" y="36.2">+5V</text>
<text x="183.7" y="41.4" transform="rotate(-90 183.7 41.4)">GND</text>
<text x="183.7" y="36.1" transform="rotate(-90 183.7 36.1)">VCC</text>
<text x="213.2" y="38.7">-VIO</text>
<text x="250.8" y="37.9">CR4</text>
<text x="260.9" y="37.7">2R7</text>
<text x="272.6" y="37.4">J2</text>
<text x="81.8" y="46.6">GND</text>
<text x="94.5" y="46.6">GND</text>
<text x="123.7" y="47.9">GND</text>
<text x="162.5" y="45.2">U2</text>
<text x="240.6" y="44.3">100k</text>
<text x="241.5" y="42.5">R7</text>
<text x="261" y="46.1" transform="rotate(-90 261 46.1)">R17</text>
<text x="262.7" y="45.9" transform="rotate(-90 262.7 45.9)">470</text>
<text x="150.7" y="50.1" transform="rotate(-90 150.7 50.1)">VCC</text>
<text x="178" y="53.7">+5V</text>
<text x="184.4" y="51.2">GND</text>
<text x="212.7" y="50.2" transform="rotate(-90 212.7 50.2)">CR7</text>
<text x="214.5" y="50.4" transform="rotate(-90 214.5 50.4)">M1M</text>
<text x="257.6" y="51.5" transform="rotate(-90 257.6 51.5)">C</text>
<text x="267.2" y="52.9">GND</text>
<text x="79.6" y="56.7">VCC_RS232</text>
<text x="131.1" y="54.2">C8</text>
<text x="132.1" y="56.2">C</text>
<text x="150.7" y="55.4" transform="rotate(-90 150.7 55.4)">GND</text>
<text x="207.1" y="57.1" transform="rotate(-90 207.1 57.1)">C</text>
<text x="209.1" y="58.2" transform="rotate(-90 209.1 58.2)">C6</text>
<text x="241.3" y="59.5">33k</text>
<text x="241.5" y="57.8">R6</text>
<text x="250.7" y="54.4">B</text>
<text x="257.6" y="59.1" transform="rotate(-90 257.6 59.1)">E</text>
<text x="260.4" y="54.2">Q2</text>
<text x="260.4" y="56.7">RIP</text>
<text x="43.7" y="60">GND</text>
<text x="103.4" y="61.8">+5V</text>
<text x="159.3" y="61.6">+5V</text>
<text x="183.7" y="65.3" transform="rotate(-90 183.7 65.3)">VCC</text>
<text x="195.5" y="60.5">U4</text>
<text x="205.6" y="65.4">-VIO</text>
<text x="212.7" y="60.4" transform="rotate(-90 212.7 60.4)">CR8</text>
<text x="214.5" y="60.6" transform="rotate(-90 214.5 60.6)">M1M</text>
<text x="250.8" y="61.4" transform="rotate(-90 250.8 61.4)">R19</text>
<text x="252.6" y="61" transform="rotate(-90 252.6 61)">22k</text>
<text x="78.1" y="68" transform="rotate(-90 78.1 68)">CR1</text>
<text x="79.9" y="68.2" transform="rotate(-90 79.9 68.2)">M1M</text>
<text x="85.7" y="68" transform="rotate(-90 85.7 68)">CR2</text>
<text x="87.5" y="68.2" transform="rotate(-90 87.5 68.2)">M1M</text>
<text x="98.1" y="69.4">C4</text>
<text x="99.1" y="71.5">C</text>
<text x="111.1" y="71.5" transform="rotate(-90 111.1 71.5)">R20</text>
<text x="112.9" y="71.8" transform="rotate(-90 112.9 71.8)">100k</text>
<text x="133.9" y="67.2">GND</text>
<text x="147.8" y="67.2">GND</text>
<text x="163.4" y="72">C5</text>
<text x="163.6" y="70">C</text>
<text x="183.7" y="70.6" transform="rotate(-90 183.7 70.6)">GND</text>
<text x="213.9" y="68.4">GND</text>
<text x="245.6" y="69.7">GND</text>
<text x="255.8" y="66.9">GND</text>
<text x="203.5" y="73.3">C7?</text>
<text x="204.5" y="75.3">C</text>
<text x="245.6" y="74.3">+5V</text>
<text x="103.4" y="79.9">GND</text>
<text x="117.3" y="78.1">+5V</text>
<text x="126.6" y="81.1" transform="rotate(-90 126.6 81.1)">ZD4</text>
<text x="128.4" y="78.3">+VIO</text>
<text x="159.3" y="79.9">GND</text>
<text x="180.8" y="82.4">GND</text>
<text x="206.2" y="83.7">GND</text>
<text x="242.8" y="83.7">10k</text>
<text x="243" y="81.9">R4</text>
<text x="261.7" y="83.4">L1</text>
<text x="250.8" y="86">CR3</text>
<text x="260.9" y="86">2R7</text>
<text x="240.6" y="92.6">100k</text>
<text x="241.5" y="90.8">R8</text>
<text x="261" y="94.4" transform="rotate(-90 261 94.4)">R16</text>
<text x="262.7" y="94.1" transform="rotate(-90 262.7 94.1)">470</text>
<text x="66.5" y="100.9">+5V</text>
<text x="257.6" y="99.8" transform="rotate(-90 257.6 99.8)">C</text>
<text x="182.1" y="102.2">+5V</text>
<text x="186.3" y="106.3">U1</text>
<text x="241.3" y="107.8">33k</text>
<text x="241.5" y="106">R5</text>
<text x="250.7" y="102.6">B</text>
<text x="252.6" y="108" transform="rotate(-90 252.6 108)">22k</text>
<text x="257.6" y="107.4" transform="rotate(-90 257.6 107.4)">E</text>
<text x="260.4" y="102.5">Q1</text>
<text x="260.4" y="105">RIP</text>
<text x="65.4" y="111.2" transform="rotate(-90 65.4 111.2)">CR6</text>
<text x="67.2" y="110" transform="rotate(-90 67.2 110)">D</text>
<text x="159.3" y="108.6">+5V</text>
<text x="186.3" y="108.8">PIC16C54-SO</text>
<text x="250.8" y="108.4" transform="rotate(-90 250.8 108.4)">R18</text>
<text x="58" y="117.4">R15</text>
<text x="58.1" y="119.2">5.1k</text>
<text x="142.9" y="116.7">15p</text>
<text x="143.2" y="114.4">C9</text>
<text x="168.7" y="115.2">~{MCLR}/Vpp</text>
<text x="185" y="115.3" transform="rotate(-90 185 115.3)">VDD</text>
<text x="195.9" y="115.2">RA0</text>
<text x="195.9" y="117.7">RA1</text>
<text x="245.6" y="117.7">GND</text>
<text x="255.8" y="115.2">GND</text>
<text x="65.4" y="121.4" transform="rotate(-90 65.4 121.4)">CR5</text>
<text x="67.2" y="120.1" transform="rotate(-90 67.2 120.1)">D</text>
<text x="81.4" y="124.1">+VIO</text>
<text x="93.2" y="122.5">+5V</text>
<text x="143.8" y="125.8">XTAL</text>
<text x="145.8" y="123.8">X1</text>
<text x="168.7" y="120.2">OSC1/CLKIN</text>
<text x="168.7" y="125.3">OSC2/CLKOUT</text>
<text x="195.9" y="120.2">RA2</text>
<text x="195.9" y="122.8">RA3</text>
<text x="66.5" y="129.1">GND</text>
<text x="95" y="128.9" transform="rotate(-90 95 128.9)">E</text>
<text x="96.3" y="128.9">R2F</text>
<text x="96.3" y="127.1">Q3</text>
<text x="100.9" y="131.8">B</text>
<text x="157.7" y="127.6">R1</text>
<text x="158" y="129.4">1k</text>
<text x="195.7" y="127.9">RB0</text>
<text x="195.7" y="130.4">RB1</text>
<text x="59" y="135.2">R11</text>
<text x="59.3" y="137.3">100</text>
<text x="77.1" y="132.2">U5</text>
<text x="84.7" y="137.7" transform="rotate(-90 84.7 137.7)">VCC</text>
<text x="95" y="136.6" transform="rotate(-90 95 136.6)">C</text>
<text x="110.4" y="137">33k</text>
<text x="110.7" y="135.2">R9</text>
<text x="142.8" y="133.7">C10</text>
<text x="142.9" y="135.7">15p</text>
<text x="168.7" y="132.9">T0CKI</text>
<text x="195.7" y="132.9">RB2</text>
<text x="195.7" y="135.5">RB3</text>
<text x="84.7" y="143" transform="rotate(-90 84.7 143)">GND</text>
<text x="100.1" y="138">ZD2</text>
<text x="137.7" y="140.6">GND</text>
<text x="195.7" y="138">RB4</text>
<text x="195.7" y="140.6">RB5</text>
<text x="195.7" y="143.1">RB6</text>
<text x="92" y="146.7" transform="rotate(-90 92 146.7)">100k</text>
<text x="93.8" y="147" transform="rotate(-90 93.8 147)">R16?</text>
<text x="103.4" y="147.2">GND</text>
<text x="185" y="147.6" transform="rotate(-90 185 147.6)">VSS</text>
<text x="195.7" y="145.6">RB7</text>
<text x="81.2" y="156.1">-VIO</text>
<text x="81.4" y="159.6">+VIO</text>
<text x="93.2" y="158.1">+5V</text>
<text x="182.1" y="159.6">GND</text>
<text x="77.1" y="167.7">U6</text>
<text x="95" y="164.5" transform="rotate(-90 95 164.5)">E</text>
<text x="96" y="164.4">R2F</text>
<text x="96.1" y="162.4">Q4</text>
<text x="100.9" y="167.4">B</text>
<text x="59" y="170.5">R14</text>
<text x="59" y="172.6">100</text>
<text x="84.7" y="173.2" transform="rotate(-90 84.7 173.2)">VCC</text>
<text x="95" y="172.2" transform="rotate(-90 95 172.2)">C</text>
<text x="100.1" y="173.6">ZD3</text>
<text x="110.1" y="170.8">R12</text>
<text x="110.4" y="172.6">33k</text>
<text x="84.7" y="178.6" transform="rotate(-90 84.7 178.6)">GND</text>
<text x="92" y="182.3" transform="rotate(-90 92 182.3)">100k</text>
<text x="93.8" y="182" transform="rotate(-90 93.8 182)">R13</text>
<text x="103.4" y="182.7">GND</text>
<text x="81.2" y="191.6">-VIO</text>
</g>
<g font-size="1.8" fill="#a90000">
<text x="40" y="27.7">25</text>
<text x="40" y="25.1">13</text>
<text x="182.6" y="29.9" transform="rotate(-90 182.6 29.9)">5</text>
<text x="40" y="35.3">11</text>
<text x="40" y="32.8">24</text>
<text x="40" y="30.2">12</text>
<text x="89.5" y="30.2">2</text>
<text x="102.2" y="30.2">3</text>
<text x="40" y="40.4">10</text>
<text x="40" y="37.8">23</text>
<text x="96.3" y="37.5" transform="rotate(-90 96.3 37.5)">1</text>
<text x="175.8" y="36.6">2</text>
<text x="196.1" y="36.6">4</text>
<text x="270.4" y="39.1">1</text>
<text x="270.4" y="41.7">2</text>
<text x="40" y="42.9">22</text>
<text x="40.6" y="45.5">9</text>
<text x="149.6" y="43.9" transform="rotate(-90 149.6 43.9)">5</text>
<text x="182.6" y="45.2" transform="rotate(-90 182.6 45.2)">3</text>
<text x="270.4" y="44.2">3</text>
<text x="40" y="53.1">20</text>
<text x="40" y="48">21</text>
<text x="40.6" y="50.5">8</text>
<text x="142.8" y="50.5">2</text>
<text x="163.1" y="50.5">4</text>
<text x="40" y="58.2">19</text>
<text x="40.6" y="55.6">7</text>
<text x="149.6" y="59.1" transform="rotate(-90 149.6 59.1)">3</text>
<text x="182.6" y="59.1" transform="rotate(-90 182.6 59.1)">5</text>
<text x="40" y="63.2">18</text>
<text x="40.6" y="65.8">5</text>
<text x="40.6" y="60.7">6</text>
<text x="175.8" y="65.8">2</text>
<text x="196.1" y="65.8">4</text>
<text x="40" y="68.3">17</text>
<text x="40.6" y="70.9">4</text>
<text x="40" y="73.4">16</text>
<text x="40.6" y="75.9">3</text>
<text x="182.6" y="74.4" transform="rotate(-90 182.6 74.4)">3</text>
<text x="40" y="83.6">14</text>
<text x="40" y="78.5">15</text>
<text x="40.6" y="81">2</text>
<text x="40.6" y="86.1">1</text>
<text x="183.9" y="109.9" transform="rotate(-90 183.9 109.9)">14</text>
<text x="164.4" y="119.1">16</text>
<text x="165" y="114">4</text>
<text x="201.3" y="114">17</text>
<text x="201.3" y="116.6">18</text>
<text x="201.9" y="119.1">1</text>
<text x="164.4" y="124.2">15</text>
<text x="201.9" y="121.7">2</text>
<text x="83.6" y="131.5" transform="rotate(-90 83.6 131.5)">5</text>
<text x="165" y="131.8">3</text>
<text x="201.9" y="126.7">6</text>
<text x="201.9" y="129.3">7</text>
<text x="201.9" y="131.8">8</text>
<text x="201.3" y="136.9">10</text>
<text x="201.9" y="134.4">9</text>
<text x="69.1" y="138.2">4</text>
<text x="89.5" y="138.2">2</text>
<text x="201.3" y="139.4">11</text>
<text x="201.3" y="142">12</text>
<text x="83.6" y="146.8" transform="rotate(-90 83.6 146.8)">3</text>
<text x="201.3" y="144.5">13</text>
<text x="183.9" y="151.2" transform="rotate(-90 183.9 151.2)">5</text>
<text x="83.6" y="167.1" transform="rotate(-90 83.6 167.1)">5</text>
<text x="69.1" y="173.7">4</text>
<text x="89.5" y="173.7">2</text>
<text x="83.6" y="182.3" transform="rotate(-90 83.6 182.3)">3</text>
</g>
<g font-size="1.8" fill="#0000c2">
<text x="104.1" y="28.6">5V</text>
<text x="107.6" y="28.6">during</text>
<text x="114.7" y="28.6">operation</text>
<text x="204.5" y="33.1">þÿ&quot;H</text>
<text x="204.5" y="35.2">during</text>
<text x="207.2" y="33.1">-4.5V</text>
<text x="211.6" y="35.2">operation</text>
<text x="274.6" y="40.2">white</text>
<text x="274.4" y="45.1">shield</text>
<text x="274.5" y="42.8">red</text>
<text x="28.9" y="51.4">CD</text>
<text x="19.8" y="56.7">System</text>
<text x="27.7" y="56.7">GND</text>
<text x="27.9" y="54.2">DTR</text>
<text x="27.7" y="61.6">DSR</text>
<text x="27.9" y="66.9">CTS</text>
<text x="27.9" y="71.7">RTS</text>
<text x="27.7" y="77.1">RXD</text>
<text x="28.1" y="82.1">TXD</text>
<text x="133.3" y="79.4">þÿ&quot;H</text>
<text x="136.1" y="79.4">5V</text>
<text x="139.5" y="79.4">during</text>
<text x="146.7" y="79.4">operation</text>
<text x="21.2" y="87.5">Shield</text>
<text x="28.3" y="87.5">GND</text>
</g>
</svg>
